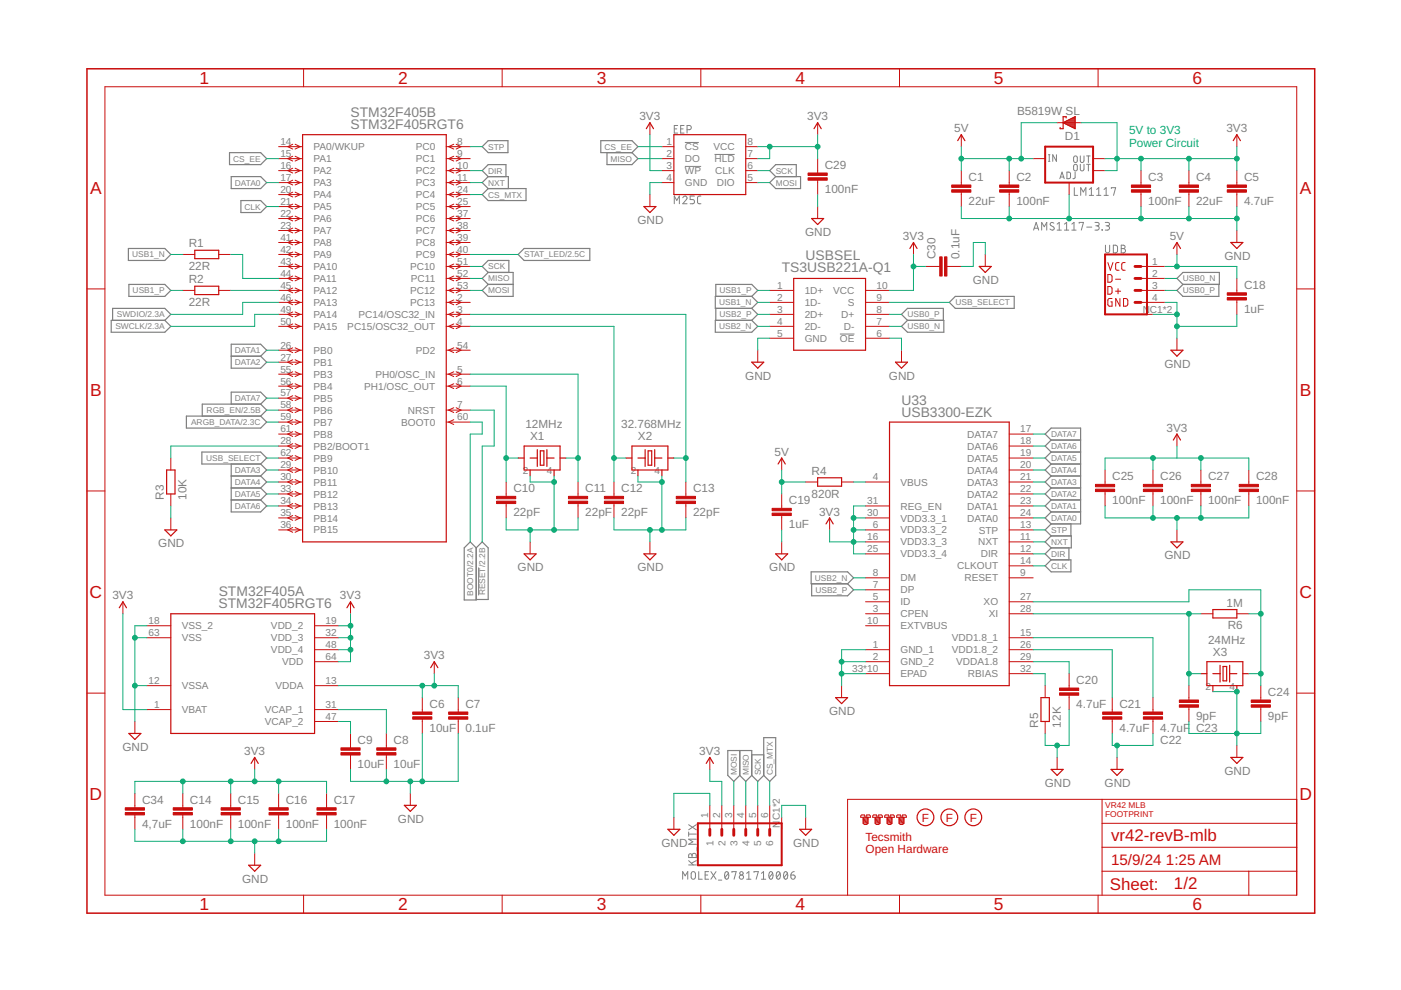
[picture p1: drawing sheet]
<svg xmlns="http://www.w3.org/2000/svg" width="297mm" height="210mm" viewBox="0 0 297 210" stroke-linecap="round" stroke-linejoin="round" font-family="sans-serif">
<g fill="none" stroke="#808080" stroke-width=".21">
<path d="M143 27.3h.5M143.7 26.6h-.7v1.6h.7M144.3 27.3h.5M145 26.6h-.7v1.6h.7M145.2 30.2h3M145.2 35.3h3.5M145.7 27.5h.4a.44 .44 0 0 0 .5-.4 .44 .44 0 0 0-.5-.5h-.4v1.6M151.5 32.7h4.3M222.3 34.2h.3M222.3 32.8h.3M222.5 32.8v1.4M224 32.8v1.4l-.8-1.4v1.4"/>
<path d="M224.7 37.9l.5-1.4 .4 1.4M224.8 37.5h.7M226.2 36.5h.5l.2 .2v1l-.2 .1-.5 .1zM227.8 34.9h.5l.1 1a.39 .39 0 0 1-.4 .3 .39 .39 0 0 1-.4-.3zM227.8 33.2h.5l.1 .9a.39 .39 0 0 1-.4 .4 .39 .39 0 0 1-.4-.4zM227.8 39.8v1.6h.7M227.9 36.5v1.2l-.4 .2M229 34.8v1.1a.39 .39 0 0 0 .4 .3 .39 .39 0 0 0 .4-.3v-1.1M229 33.1v1a.39 .39 0 0 0 .4 .4 .39 .39 0 0 0 .4-.4v-1M230.4 34.8h.7M230.4 33.1h.7M230.8 33.1v1.4"/>
<path d="M230.8 34.8v1.4M235.6 40v-.2h.9l-.4 1.6M143 43.2v-1.6l.5 .9 .5-.9v1.6M144.8 41.9a.45 .45 0 0 1 .6-.3 .45 .45 0 0 1 .1 .7l-.7 .9h.9M147.2 41.6h-.9v.7h.6a.45 .45 0 0 1 .3 .5 .45 .45 0 0 1-.3 .4h-.6M148.6 41.6h-.5l-.2 .3v1.1l.2 .2h.5M219.1 48.8l.6-1.6 .5 1.6M219.3 48.4h.8M220.9 48.8v-1.6l.5 .9 .5-.9v1.6M223.4 47.3l-.2-.1a.37 .37 0 0 0-.5 .1 .37 .37 0 0 0 .1 .5l.5 .3a.38 .38 0 0 1 .2 .5 .38 .38 0 0 1-.6 .2l-.3-.2M224.1 47.5l.5-.3v1.6M224.1 48.8h.9"/>
<path d="M225.7 48.8h.9M225.7 47.5l.4-.3v1.6M227.2 48.8h1M227.2 47.5l.5-.3v1.6M228.8 47.3v-.1h.9l-.4 1.6M229.1 41.4v-1.6l.6 .9 .5-.9v1.6M230.4 48.2h1.1M230.9 41.4h1M230.9 40.2l.5-.4v1.6M232.2 47.2h.5a.36 .36 0 0 1 .3 .3 .36 .36 0 0 1-.3 .4h-.4M232.5 41.4h.9M232.5 40.2l.5-.4v1.6"/>
<path d="M232.6 47.9a.46 .46 0 0 1 .4 .4 .46 .46 0 0 1-.4 .5h-.4M233.6 48.7l.1 .1zM234.1 41.4h.9M234.1 40.2l.4-.4v1.6M234.3 47.2h.6a.36 .36 0 0 1 .3 .3 .36 .36 0 0 1-.3 .4h-.4M234.4 52v1.2a.44 .44 0 0 0 .4 .4 .44 .44 0 0 0 .5-.4v-1.2M234.8 47.9a.46 .46 0 0 1 .4 .4 .46 .46 0 0 1-.4 .5h-.5M236.1 52h.6l.2 .3v1l-.2 .3h-.6zM237.7 52h.5a.36 .36 0 0 1 .3 .3 .36 .36 0 0 1-.3 .4 .46 .46 0 0 1 .4 .5 .46 .46 0 0 1-.4 .4h-.5zM237.7 52.7h.5M178.1 70.8h3.1M101.5 120.3v5.9"/>
<path d="M146 176.4v.9M146 176.8h1.6M146 174.9l1.6 1M147.6 177.9h-1.6l.9 .6-.9 .5h1.6M147.6 174.9l-1.6 1M147.8 179.7v.7M144.7 186.4v-1.6l.6 .9 .5-.9v1.6M146 183.4h1.6M146 182.5l1 .9M146.1 181.1l.4-.1 .2 .4a.44 .44 0 0 1 .5-.5 .44 .44 0 0 1 .4 .5v.4h-1.6zM146.7 184.9l.3-.1 .3 .1 .1 1.1a.46 .46 0 0 1-.4 .4 .46 .46 0 0 1-.5-.4zM146.7 181.4v.4"/>
<path d="M147.6 182.5l-1 .5M148.1 184.8v1.6h.8M149.5 185.5h.6M150.2 184.8h-.7v1.6h.7M150.7 184.8l1.1 1.6M151.8 184.8l-1.1 1.6M152.3 186.6h.7M153.8 184.9l.3-.1a.95 .95 0 0 1 0 1.6 1 1 0 0 1-.3-1.5zM154.4 185.2l-.7 .9M155.2 185v-.2h.9l-.5 1.6M158.3 186.4h.9M158.3 185.2l.5-.4v1.6"/>
<path d="M159.9 185v-.2h.9l-.5 1.6M161.4 186.4h.9M161.4 185.2l.5-.4v1.6M163.2 184.9l.2-.1a.95 .95 0 0 1 0 1.6 1 1 0 0 1-.2-1.5zM163.8 185.2l-.7 .9M164.8 184.9l.2-.1a.95 .95 0 0 1 0 1.6 1 1 0 0 1-.2-1.5zM165.4 185.2l-.7 .9M166.3 184.9l.3-.1a.95 .95 0 0 1 0 1.6 1 1 0 0 1-.3-1.5zM166.9 185.2l-.7 .9M167.7 185.5h.5a.45 .45 0 0 1 .4 .5 .45 .45 0 0 1-.5 .4 .45 .45 0 0 1-.4-.4zM168.4 184.8l-.4 .1-.3 .6"/>
<circle cx="157.2" cy="186" r=".45"/>
<circle cx="157.2" cy="185.2" r=".36"/>
</g>
<g fill="none" stroke="#808080" stroke-width=".25">
<path d="M48.7 32.4h6.6l1.2 1.2-1.2 1.3h-6.6zM49 37.4h6.3l1.2 1.3-1.2 1.3h-6.3zM102.2 31.1l1.3-1.3h4.2v2.6h-4.2zM103.5 37.4l-1.3 1.3 1.3 1.3M103.5 40h8v2.5h-8l-1.3-1.2zM103.5 37.4h4.3v2.6M103.5 37.4l-1.3-1.2 1.3-1.3h3.8v2.5M127.4 29.8h6.6l1.3 1.3-1.3 1.3h-6.6zM128.7 32.4v2.5h5.3l1.3-1.3-1.3-1.2M163.2 38.7l1.3-1.3h5.2v2.6h-5.2zM164.5 37.4l-1.3-1.2 1.3-1.3h4.3v2.5M27.2 52.7h7.7l1.3 1.3-1.3 1.2h-7.7z"/>
<path d="M51.1 42.5h4.2l1.2 1.3-1.2 1.3h-4.2zM103.5 57.8h5.3v5h-5.3l-1.3-1.2 1.3-1.3M103.5 57.8l-1.3-1.3 1.3-1.3h4.4v2.6M103.5 57.8l-1.3 1.2 1.3 1.3M109.9 54l1.2-1.3h14v2.5h-14zM249.5 59l1.3-1.2h7.7v2.5h-7.7zM23.6 67.9h11.3l1.3 1.3-1.3 1.2h-11.3zM23.9 67.9v-2.5h11l1.3 1.3-1.3 1.2M27.3 60.3h7.6l1.3 1.3-1.3 1.2h-7.6zM49 73h6.3l1.2 1.3-1.2 1.2 1.2 1.3-1.2 1.3h-6.3zM49 75.5h6.3M103.5 60.3h5.3"/>
<path d="M151.7 67.9h7.7l1.3 1.3-1.3 1.2h-7.7zM151.8 62.8v-2.5h7.6l1.3 1.3-1.3 1.2M151.8 65.4v2.5M159.4 62.8h-7.7v2.6h7.7M159.4 62.8l1.3 1.3-1.3 1.3M159.4 65.4l1.3 1.3-1.3 1.2M192.4 67.9l-1.3-1.2 1.3-1.3h7.6v2.5M192.4 67.9h7.7v2.5h-7.7l-1.3-1.2zM201.3 64.1l1.2-1.3h12.5v2.6h-12.5zM250.8 60.3l-1.3 1.3 1.3 1.2h7.6v-2.5M39.5 88.2h15.8l1.2 1.3-1.2 1.3h-15.8zM42.8 95.8h12.5l1.2 1.3-1.2 1.3h-12.5z"/>
<path d="M49 85.7v-2.6h6.3l1.2 1.3-1.2 1.3M49 98.4v10.1h6.3l1.2-1.2-1.2-1.3M55.3 85.7h-12.4v2.5M55.3 98.4l1.2 1.3-1.2 1.2M55.3 85.7l1.2 1.3-1.2 1.2M222.9 93.3l-1.3-1.3 1.3-1.2h6.2v20.3h-6.2M222.9 93.3h6.2M222.9 93.3l-1.3 1.3 1.3 1.2M222.9 95.8h6.2M222.9 95.8l-1.3 1.3 1.3 1.3M222.9 98.4h6.2M222.9 98.4l-1.3 1.3 1.3 1.2"/>
<path d="M49 106h6.3M49 103.5h6.3M49 100.9h6.3M55.3 103.5l1.2 1.2-1.2 1.3M55.3 100.9l1.2 1.3-1.2 1.3M98.4 116.2l1.3-1.3 1.3 1.3v11h-2.6zM101 116.2l1.2-1.3 1.3 1.3v10.9h-2.5M222.9 108.5h6.2M222.9 106h6.2M222.9 103.5h6.2M222.9 100.9h6.2M222.9 100.9l-1.3 1.3 1.3 1.3"/>
<path d="M222.9 103.5l-1.3 1.2 1.3 1.3M222.9 106l-1.3 1.3 1.3 1.2M222.9 108.5l-1.3 1.3 1.3 1.3M222.9 111.1l-1.3 1.3 1.3 1.2M222.9 113.6h4.2v2.6h-4.2M222.9 118.7h4.2v2.5h-4.2l-1.3-1.2zM222.9 113.6l-1.3 1.3 1.3 1.3M222.9 116.2l-1.3 1.2 1.3 1.3M226.6 116.2v2.5M227.1 111.1v2.5M172 121.2h7.7l1.3 1.3-1.3 1.3h-7.7zM172.1 123.8v2.5h7.6l1.3-1.2-1.3-1.3"/>
<path d="M156.8 159.1v5.3M161.9 156.4h2.6v8l-1.3 1.3-1.3-1.3zM156.8 164.4l-1.2 1.3-1.3-1.3v-5.3h5.1v5.3M156.8 164.4l1.3 1.3 1.3-1.3M159.4 164.4l1.3 1.3 1.2-1.3M159.4 160h2.5"/>
</g>
<g fill="none" stroke="#c90d0c" stroke-width=".21">
<path d="M22.2 18.4h252.7v171.4h-252.7zM64.4 14.6v3.8M106.5 14.6v3.8M148.6 14.6v3.8M190.7 14.6v3.8M232.8 14.6v3.8M59.1 31.1h5.1M59.1 33.6h5.1M59.1 36.2h5.1M59.1 38.7h5.1M62.1 30.6l-1.1 .5 1.1 .5M62.1 33.1l-1.1 .5 1.1 .5"/>
<path d="M62.1 35.7l-1.1 .5 1.1 .5M62.1 38.2l-1.1 .5 1.1 .5M62.6 30.6l1 .5-1 .5M62.6 33.1l1 .5-1 .5M62.6 35.7l1 .5-1 .5M62.6 38.2l1 .5-1 .5M94.6 31.1h5.1M94.6 33.6h5.1M94.6 36.2h5.1M94.6 38.7h5.1M96.2 30.6l-1.1 .5 1.1 .5M96.2 33.1l-1.1 .5 1.1 .5"/>
<path d="M96.2 35.7l-1.1 .5 1.1 .5M96.2 38.2l-1.1 .5 1.1 .5M96.7 30.6l1 .5-1 .5M96.7 33.1l1 .5-1 .5M96.7 35.7l1 .5-1 .5M96.7 38.2l1 .5-1 .5M137.8 26v2.6M140.3 31.1h2.6M140.3 33.6h2.6M140.3 36.2h2.6M140.3 38.7h2.6M158.1 31.1h2.6"/>
<path d="M158.1 33.6h2.6M158.1 36.2h2.6M158.1 38.7h2.6M173.4 26v2.6M173.4 33.6v3.1M173.4 38.2v3.1M203.8 28.6v2.5M203.8 36.2v3M214 36.2v3M219.1 33.6h2.5M224.1 26h5.1M226.7 38.7v2.6"/>
<path d="M231.8 33.6h2.5M231.8 36.2h2.5M241.9 36.2v3M252.1 36.2v3M262.2 28.6v2.5M262.2 36.2v3M38.8 54h2.5M46.4 54h2.5M59.1 41.3h5.1M59.1 43.8h5.1M59.1 46.3h5.1M59.1 48.9h5.1"/>
<path d="M59.1 51.4h5.1M59.1 54h5.1M59.1 56.5h5.1M59.1 59h5.1M62.1 40.7l-1.1 .6 1.1 .5M62.1 43.3l-1.1 .5 1.1 .5M62.1 45.8l-1.1 .5 1.1 .5M62.1 48.4l-1.1 .5 1.1 .5M62.1 50.9l-1.1 .5 1.1 .5M62.1 53.4l-1.1 .6 1.1 .5M62.1 56l-1.1 .5 1.1 .5M62.1 58.5l-1.1 .5 1.1 .5"/>
<path d="M62.6 40.7l1 .6-1 .5M62.6 43.3l1 .5-1 .5M62.6 45.8l1 .5-1 .5M62.6 48.4l1 .5-1 .5M62.6 50.9l1 .5-1 .5M62.6 53.4l1 .6-1 .5M62.6 56l1 .5-1 .5M62.6 58.5l1 .5-1 .5M94.6 41.3h5.1M94.6 43.8h5.1M94.6 46.3h5.1M94.6 48.9h5.1"/>
<path d="M94.6 51.4h5.1M94.6 54h5.1M94.6 56.5h5.1M94.6 59h5.1M96.2 40.7l-1.1 .6 1.1 .5M96.2 43.3l-1.1 .5 1.1 .5M96.2 45.8l-1.1 .5 1.1 .5M96.2 48.4l-1.1 .5 1.1 .5M96.2 50.9l-1.1 .5 1.1 .5M96.2 53.4l-1.1 .6 1.1 .5M96.2 56l-1.1 .5 1.1 .5M96.2 58.5l-1.1 .5 1.1 .5"/>
<path d="M96.7 40.7l1 .6-1 .5M96.7 43.3l1 .5-1 .5M96.7 45.8l1 .5-1 .5M96.7 48.4l1 .5-1 .5M96.7 50.9l1 .5-1 .5M96.7 53.4l1 .6-1 .5M96.7 56l1 .5-1 .5M96.7 58.5l1 .5-1 .5M137.8 41.3v2.5M173.4 43.8v2.5M193.7 51.4v2.6M196.2 56.5h3"/>
<path d="M200.8 56.5h3M203.8 40.7v3.1M208.9 54v2.5M214 40.7v3.1M234.9 58.2l.6 .1 .3 .2v1.1l-.3 .2h-.6zM234.9 55.7l.5 1.6 .6-1.6M236.5 59.2h1.1M237.3 55.7h-.6l-.2 .3 .1 1.1 .1 .2h.6M238.5 55.7l-.6 .1-.1 .2 .1 1.1 .2 .2h.4M241.9 56.5h5.1M241.9 59h5.1M241.9 40.7v3.1"/>
<path d="M249.5 51.4v2.6M252.1 40.7v3.1M262.2 40.7v3.1M262.2 48.9v2.5M262.2 59v3.1M18.4 61.3h3.8M38.8 61.6h2.5M46.4 61.6h2.5M59.1 61.6h5.1M59.1 64.1h5.1M59.1 66.7h5.1M59.1 69.2h5.1"/>
<path d="M59.1 74.3h5.1M59.1 76.8h5.1M59.1 79.3h5.1M62.1 61.1l-1.1 .5 1.1 .5M62.1 63.6l-1.1 .5 1.1 .5M62.1 66.1l-1.1 .6 1.1 .5M62.1 68.7l-1.1 .5 1.1 .5M62.1 73.7l-1.1 .6 1.1 .5M62.1 76.3l-1.1 .5 1.1 .5M62.1 78.8l-1.1 .5 1.1 .5M62.6 61.1l1 .5-1 .5M62.6 63.6l1 .5-1 .5"/>
<path d="M62.6 66.1l1 .6-1 .5M62.6 68.7l1 .5-1 .5M62.6 73.7l1 .6-1 .5M62.6 76.3l1 .5-1 .5M62.6 78.8l1 .5-1 .5M94.6 61.6h5.1M94.6 64.1h5.1M94.6 66.7h5.1M94.6 69.2h5.1M94.6 74.3h5.1M94.6 79.3h5.1M96.2 61.1l-1.1 .5 1.1 .5"/>
<path d="M96.2 63.6l-1.1 .5 1.1 .5M96.2 66.1l-1.1 .6 1.1 .5M96.2 68.7l-1.1 .5 1.1 .5M96.2 73.7l-1.1 .6 1.1 .5M96.2 78.8l-1.1 .5 1.1 .5M96.7 61.1l1 .5-1 .5M96.7 63.6l1 .5-1 .5M96.7 66.1l1 .6-1 .5M96.7 68.7l1 .5-1 .5M96.7 73.7l1 .6-1 .5M96.7 78.8l1 .5-1 .5M160.7 74.3v2.5"/>
<path d="M163.2 61.6h5.1M163.2 64.1h5.1M163.2 66.7h5.1M163.2 69.2h5.1M163.2 71.7h5.1M183.5 61.6h5.1M183.5 64.1h5.1M183.5 66.7h5.1M183.5 69.2h5.1M183.5 71.7h5.1M191.1 74.3v2.5M234.9 60.7l.6 .1 .3 .2v1.1l-.3 .2-.6 .1z"/>
<path d="M235.8 63.3h-.7l-.2 .2v1.1l.2 .3h.7v-.9h-.3M236.5 61.7h1.1M237 61.2v1.1M237.4 63.3v1.6l-.8-1.6v1.6M238.2 63.3h.6l.3 .3v.9l-.3 .4h-.6zM241.9 61.6h5.1M241.9 64.1h5.1M241.9 66.7h2.6M249.5 71.7v2.6M262.2 63.6v3.1M274.9 61.3h3.8M36.2 97.1v2.6"/>
<path d="M59.1 81.9h5.1M59.1 84.4h5.1M59.1 87h5.1M59.1 89.5h5.1M59.1 92h5.1M59.1 94.6h5.1M59.1 97.1h5.1M59.1 99.7h5.1M62.1 81.4l-1.1 .5 1.1 .5M62.1 83.9l-1.1 .5 1.1 .5M62.1 86.4l-1.1 .6 1.1 .5M62.1 89l-1.1 .5 1.1 .5"/>
<path d="M62.1 91.5l-1.1 .5 1.1 .5M62.1 94.1l-1.1 .5 1.1 .5M62.1 96.6l-1.1 .5 1.1 .5M62.1 99.1l-1.1 .6 1.1 .5M62.6 81.4l1 .5-1 .5M62.6 83.9l1 .5-1 .5M62.6 86.4l1 .6-1 .5M62.6 89l1 .5-1 .5M62.6 91.5l1 .5-1 .5M62.6 94.1l1 .5-1 .5M62.6 96.6l1 .5-1 .5M62.6 99.1l1 .6-1 .5"/>
<path d="M94.6 81.9h5.1M94.6 87h5.1M94.6 89.5h5.1M96.2 81.4l-1.1 .5 1.1 .5M96.2 86.4l-1.1 .6 1.1 .5M96.2 89l-1.1 .5 1.1 .5M96.7 81.4l1 .5-1 .5M96.7 86.4l1 .6-1 .5M165.7 97.1v2.6M214 92h5.1M214 94.6h5.1M214 97.1h5.1"/>
<path d="M214 99.7h5.1M234.3 99.7v3M244.5 99.7v3M249.5 92v2.6M254.6 99.7v3M264.8 99.7v3M18.4 104.1h3.8M36.2 104.7v2.6M36.2 109.8v2.6M59.1 102.2h5.1M59.1 104.7h5.1M59.1 107.3h5.1"/>
<path d="M59.1 109.8h5.1M59.1 112.4h5.1M62.1 101.7l-1.1 .5 1.1 .5M62.1 104.2l-1.1 .5 1.1 .5M62.1 106.8l-1.1 .5 1.1 .5M62.1 109.3l-1.1 .5 1.1 .5M62.1 111.8l-1.1 .6 1.1 .5M62.6 101.7l1 .5-1 .5M62.6 104.2l1 .5-1 .5M62.6 106.8l1 .5-1 .5M62.6 109.3l1 .5-1 .5M62.6 111.8l1 .6-1 .5"/>
<path d="M107.3 102.2v3M107.3 106.8v3M112.4 114.9v2.5M122.6 102.2v3M122.6 106.8v3M130.2 102.2v3M130.2 106.8v3M137.8 114.9v2.5M145.4 102.2v3M145.4 106.8v3M165.7 104.7v3.1M165.7 109.3v3.1"/>
<path d="M165.7 114.9v2.5M170.8 102.2h2.6M175.9 109.8v2.6M178.4 102.2h2.6M183.5 102.2h5.1M183.5 107.3h5.1M183.5 109.8h5.1M183.5 112.4h5.1M183.5 114.9h5.1M183.5 117.4h5.1M214 102.2h5.1M214 104.7h5.1"/>
<path d="M214 107.3h5.1M214 109.8h5.1M214 112.4h5.1M214 114.9h5.1M214 117.4h5.1M214 120h5.1M234.3 104.2v3.1M244.5 104.2v3.1M249.5 112.4v2.5M254.6 104.2v3.1M264.8 104.2v3.1M274.9 104.1h3.8"/>
<path d="M26.1 127.6v2.5M31.1 132.7h5.1M31.1 135.2h5.1M66.7 132.7h5.1M66.7 135.2h5.1M66.7 137.8h5.1M74.3 127.6v2.5M183.5 132.7h5.1M183.5 137.8h5.1M183.5 130.1h5.1M183.5 127.6h5.1M183.5 125.1h5.1"/>
<path d="M183.5 122.5h5.1M214 135.2h5.1M214 137.8h5.1M214 130.1h5.1M214 127.6h5.1M214 122.5h5.1M254.6 130.1h2.6M262.2 130.1h2.6M18.4 147h3.8M28.6 153v2.5M31.1 145.4h5.1M31.1 150.5h5.1"/>
<path d="M66.7 145.4h5.1M66.7 150.5h5.1M66.7 140.3h5.1M66.7 153h5.1M74.3 155.5v3.1M81.9 155.5v3.1M89.5 147.9v3.1M89.5 152.5v3M92.1 140.3v2.5M97.2 147.9v3.1M97.2 152.5v3M178.4 145.4v2.5"/>
<path d="M183.5 140.3h5.1M183.5 142.8h5.1M214 140.3h5.1M214 142.8h5.1M221.6 145.4v2.5M221.6 153v2.5M226.7 142.8v3.1M226.7 147.4v3.1M235.8 147.9v3.1M235.8 152.5v3M244.5 147.9v3.1M244.5 152.5v3"/>
<path d="M252.1 145.4v3M252.1 149.9v3.1M262.2 158.1v2.5M267.3 145.4v3M267.3 149.9v3.1M274.9 147h3.8M28.6 168.2v3.1M28.6 172.8v3M38.8 168.2v3.1M38.8 172.8v3M48.9 168.2v3.1M48.9 172.8v3"/>
<path d="M54 160.6v2.5M59.1 168.2v3.1M59.1 172.8v3M69.2 168.2v3.1M69.2 172.8v3M74.3 160.1v3M81.9 160.1v3M87 168.2v2.6M142.9 173.3v2.5M150.5 160.6v2.5M150.5 170.8v5M153 170.8v5"/>
<path d="M155.6 170.8v5M158.1 170.8v5M160.7 170.8v5M163.2 170.8v5M165.7 173.3v2.5M170.8 173.3v2.5M182.6 172.9l.7-.1v.2h.5v-.2h.5l.2 .2v.3h-2zM183 173.3v1.3M183 174.6l.3 .2M183 173.5l1-.2v1.3M184 174.6l-.2 .2h-.5M184 173.5l-1 .3"/>
<path d="M184 173.8l-1 .3M184 174.1l-1 .2M184 174.3l-1 .3M184 174.6l-.7 .2M185.1 172.9l.7-.1v.2h.5v-.2h.5l.2 .2 .1 .3h-2.1zM185.5 173.3v1.3M185.5 174.6l.3 .2M185.5 173.5l1.1-.2v1.3M186.6 174.6l-.3 .2h-.5M186.6 173.5l-1.1 .3M186.6 173.8l-1.1 .3M186.6 174.1l-1.1 .2"/>
<path d="M186.6 174.3l-1.1 .3M186.6 174.6l-.8 .2M187.6 172.9l.7-.1v.2h.5v-.2h.6l.2 .2v.3h-2zM188.1 173.3v1.3M188.1 174.6l.2 .2M188.1 173.5l1-.2v1.3M189.1 174.6l-.3 .2h-.5M189.1 173.5l-1 .3M189.1 173.8l-1 .3M189.1 174.1l-1 .2M189.1 174.3l-1 .3M189.1 174.6l-.8 .2"/>
<path d="M190.2 172.9l.7-.1v.2h.5v-.2h.5l.2 .2 .1 .3h-2.1zM190.6 173.3v1.3M190.6 174.6l.3 .2M190.6 173.5l1-.2v1.3M191.6 174.6l-.2 .2h-.5M191.6 173.5l-1 .3M191.6 173.8l-1 .3M191.6 174.1l-1 .2M191.6 174.3l-1 .3M191.6 174.6l-.7 .2M224.1 160.6v2.5M233.7 169.5v20.3"/>
<path d="M233.7 179.6h41.2M233.7 174.6h41.2M236.8 160.6v2.5M274.9 169.5h-95.2v20.3M54 180.9v2.6M64.4 189.8v3.8M106.5 189.8v3.8M148.6 189.8v3.8M190.7 189.8v3.8M232.8 189.8v3.8M233.7 184.7h41.2M264.8 184.7v5.1"/>
</g>
<path d="M18.4 14.6h260.3v179h-260.3z" fill="none" stroke="#c90d0c" stroke-width=".32"/>
<g fill="none" stroke="#c90d0c" stroke-width=".25">
<path d="M64.2 28.6h30.4v86.3h-30.4zM137 27.3l.8-1.3 .8 1.3M142.9 28.6h15.2v12.7h-15.2zM172.6 27.3l.8-1.3 .7 1.3M203.1 29.8l.7-1.2 .8 1.2M225.4 26l2.5-1.3v2.6zM225.6 26.1h2.3M225.7 25.9h2.2M226 26.3h1.9M226 25v-.3h-.6v2.6h-.6v-.3M226.2 25.6h1.7M226.4 26.5h1.5"/>
<path d="M226.6 25.4h1.3M226.9 26.8h1M227.1 25.2h.8M227.3 27h.6M227.5 25h.4M227.8 27.2h.1M227.9 24.7l.1 .1M261.5 29.8l.7-1.2 .8 1.2M41.3 53.1h5.1v1.7h-5.1zM136.5 43.8h2.6l-1.3 1.3zM168.3 59h15.2v15.3h-15.2zM172.1 46.3h2.5l-1.2 1.3z"/>
<path d="M192.9 52.7l.8-1.3 .7 1.3M207.6 56.5h2.6l-1.3 1.3zM248.8 52.7l.7-1.3 .8 1.3M261 51.4h2.5l-1.3 1.3zM41.3 60.7h5.1v1.8h-5.1zM159.4 76.8h2.5l-1.2 1.3zM189.9 76.8h2.5l-1.3 1.3zM248.3 74.3h2.5l-1.3 1.2zM35.3 99.7h1.8v5h-1.8zM109.9 97.1h1.2M111.1 94.6h7.6v5.1h-7.6zM112.4 97.1h1.5"/>
<path d="M112.4 99.7v1.2M113.9 95.3v3.6M114.6 95.6h.7v3h-.7zM116 97.1h1.5M116 95.3v3.6M117.5 99.7v1.2M118.7 97.1h1.3M132.7 97.1h1.3M134 94.6h7.6v5.1h-7.6zM135.3 97.1h1.5M135.3 99.7v1.2M136.8 95.3v3.6"/>
<path d="M137.4 95.6h.8v3h-.8zM138.8 95.3v3.6M138.8 97.1h1.5M140.3 99.7v1.2M141.6 97.1h1.3M165 98.4l.7-1.3 .8 1.3M188.6 89.5h25.4v55.9h-25.4zM248.8 93.3l.7-1.3 .8 1.3M34.9 112.4h2.6l-1.3 1.2zM111.1 117.4h2.6l-1.3 1.3zM136.5 117.4h2.6l-1.3 1.3zM164.5 117.4h2.5l-1.3 1.3z"/>
<path d="M173.4 101.3h5v1.8h-5zM175.1 111.1l.8-1.3 .8 1.3M248.3 114.9h2.5l-1.3 1.3zM25.3 128.9l.8-1.3 .7 1.3M36.2 130.1h30.5v25.4h-30.5zM73.6 128.9l.7-1.3 .8 1.3M257.2 129.2h5v1.8h-5zM27.3 155.5h2.6l-1.3 1.3zM91.3 141.6l.8-1.3 .7 1.3M177.2 147.9h2.5l-1.3 1.3zM220.7 147.9h1.8v5.1h-1.8zM254.6 142.8h1.3"/>
<path d="M255.9 140.3h7.6v5.1h-7.6zM257.2 145.4v1.2M257.2 142.8h1.5M258.7 141.1v3.5M259.3 141.3h.8v3.1h-.8zM260.7 141.1v3.5M260.7 142.8h1.5M262.2 145.4v1.2M263.5 142.8h1.3M53.2 161.9l.8-1.3 .8 1.3M85.7 170.8h2.6l-1.3 1.2zM141.6 175.8h2.5l-1.2 1.3z"/>
<path d="M149.7 161.9l.8-1.3 .8 1.3M169.5 175.8h2.6l-1.3 1.3zM222.9 163.1h2.5l-1.3 1.3zM235.6 163.1h2.5l-1.3 1.3zM261 160.6h2.5l-1.3 1.3zM52.7 183.5h2.6l-1.3 1.2z"/>
<circle cx="196.2" cy="173.3" r="1.78"/>
<circle cx="201.3" cy="173.3" r="1.78"/>
<circle cx="206.4" cy="173.3" r="1.78"/>
</g>
<path d="M221.6 31.1h10.2v7.6h-10.2zM234.3 54h8.9v12.7h-8.9zM148 174.6h17.7v8.9h-17.7z" fill="none" stroke="#c90d0c" stroke-width=".42"/>
<g fill="#c90d0c" stroke="#c90d0c" stroke-width=".21">
<path d="M87.5 152h4.1v.5h-4.1z"/>
<path d="M87.5 151h4.1v.5h-4.1z"/>
<path d="M95.1 152h4.1v.5h-4.1z"/>
<path d="M95.1 151h4.1v.5h-4.1z"/>
<path d="M201.8 40.2h4v.5h-4z"/>
<path d="M201.8 39.2h4v.5h-4z"/>
<path d="M211.9 40.2h4.1v.5h-4.1z"/>
<path d="M211.9 39.2h4.1v.5h-4.1z"/>
<path d="M239.9 40.2h4v.5h-4z"/>
<path d="M239.9 39.2h4v.5h-4z"/>
<path d="M250 40.2h4.1v.5h-4.1z"/>
<path d="M250 39.2h4.1v.5h-4.1z"/>
<path d="M260.2 40.2h4.1v.5h-4.1z"/>
<path d="M260.2 39.2h4.1v.5h-4.1z"/>
<path d="M72.3 159.6h4v.5h-4z"/>
<path d="M72.3 158.6h4v.5h-4z"/>
<path d="M79.9 159.6h4v.5h-4z"/>
<path d="M79.9 158.6h4v.5h-4z"/>
<path d="M105.3 106.3h4v.5h-4z"/>
<path d="M105.3 105.2h4v.5h-4z"/>
<path d="M120.5 106.3h4.1v.5h-4.1z"/>
<path d="M120.5 105.2h4.1v.5h-4.1z"/>
<path d="M128.1 106.3h4.1v.5h-4.1z"/>
<path d="M128.1 105.2h4.1v.5h-4.1z"/>
<path d="M143.4 106.3h4v.5h-4z"/>
<path d="M143.4 105.2h4v.5h-4z"/>
<path d="M36.7 172.3h4.1v.5h-4.1z"/>
<path d="M36.7 171.3h4.1v.5h-4.1z"/>
<path d="M46.9 172.3h4v.5h-4z"/>
<path d="M46.9 171.3h4v.5h-4z"/>
<path d="M57 172.3h4.1v.5h-4.1z"/>
<path d="M57 171.3h4.1v.5h-4.1z"/>
<path d="M67.2 172.3h4.1v.5h-4.1z"/>
<path d="M67.2 171.3h4.1v.5h-4.1z"/>
<path d="M260.2 63.1h4.1v.5h-4.1z"/>
<path d="M260.2 62.1h4.1v.5h-4.1z"/>
<path d="M224.6 146.9h4.1v.5h-4.1z"/>
<path d="M224.6 145.9h4.1v.5h-4.1z"/>
<path d="M163.7 108.8h4.1v.5h-4.1z"/>
<path d="M163.7 107.8h4.1v.5h-4.1z"/>
<path d="M250 149.4h4.1v.5h-4.1z"/>
<path d="M250 148.4h4.1v.5h-4.1z"/>
<path d="M265.3 149.4h4v.5h-4z"/>
<path d="M265.3 148.4h4v.5h-4z"/>
<path d="M233.8 152h4v.5h-4z"/>
<path d="M233.8 151h4v.5h-4z"/>
<path d="M242.4 152h4.1v.5h-4.1z"/>
<path d="M242.4 151h4.1v.5h-4.1z"/>
<path d="M232.3 103.7h4v.5h-4z"/>
<path d="M232.3 102.7h4v.5h-4z"/>
<path d="M242.4 103.7h4.1v.5h-4.1z"/>
<path d="M242.4 102.7h4.1v.5h-4.1z"/>
<path d="M252.6 103.7h4v.5h-4z"/>
<path d="M252.6 102.7h4v.5h-4z"/>
<path d="M262.7 103.7h4.1v.5h-4.1z"/>
<path d="M262.7 102.7h4.1v.5h-4.1z"/>
<path d="M171.3 37.7h4.1v.5h-4.1z"/>
<path d="M171.3 36.7h4.1v.5h-4.1z"/>
<path d="M200.3 54.5h.5v4h-.5z"/>
<path d="M199.2 54.5h.5v4h-.5z"/>
<path d="M26.6 172.3h4v.5h-4z"/>
<path d="M26.6 171.3h4v.5h-4z"/>
</g>
<path d="M240.6 59h1.3M240.6 56.5h1.3M240.6 61.6h1.3M240.6 64.1h1.3M150.5 175.8v1.3M153 175.8v1.3M155.6 175.8v1.3M158.1 175.8v1.3M160.7 175.8v1.3M163.2 175.8v1.3" fill="none" stroke="#c90d0c" stroke-width=".61"/>
<g fill="none" stroke="#0dab76" stroke-width=".21">
<path d="M56.5 38.7h2.6M56.5 33.6h2.6M99.7 38.7h2.5M99.7 36.2h2.5M99.7 31.1h2.5M135.3 33.6h5M135.3 31.1h5M137.8 28.6v7.6h2.5M140.3 38.7h-2.5v2.6M160.7 38.7h2.5M160.7 36.2h2.5M160.7 31.1h12.7"/>
<path d="M163.2 31.1v2.5h-2.5M173.4 28.6v5M203.8 31.1v5.1M203.8 33.6h15.3M214 33.6v2.6M224.1 26h-7.6v7.6M229.2 26h7.6v10.2h-2.5M234.3 33.6h27.9M241.9 33.6v2.6M252.1 33.6v2.6M262.2 31.1v5.1M36.2 54h2.6"/>
<path d="M48.9 54h2.6v5h7.6M56.5 43.8h2.6M99.7 56.5h2.5M99.7 59h2.5M99.7 54h10.2M99.7 41.3h2.5M173.4 41.3v2.5M193.7 56.5h2.5M193.7 54v7.6h-5.1M203.8 43.8v2.5h58.4M208.9 54v-2.6h-2.5v5.1h-2.6M214 43.8v2.5"/>
<path d="M226.7 41.3v5M241.9 43.8v2.5M247 56.5h15.2v2.5M247 59h2.5M249.5 54v2.5M252.1 43.8v2.5M262.2 43.8v5.1M36.2 61.6h2.6M48.9 61.6h10.2M56.5 76.8h2.6M56.5 74.3h2.6M59.1 66.7h-5.1v2.5h-17.8"/>
<path d="M59.1 64.1h-7.6v2.6h-15.3M99.7 69.2h30.5v33M99.7 66.7h45.7v35.5M99.7 79.3h22.9v22.9M99.7 61.6h2.5M160.7 64.1h2.5M160.7 66.7h2.5M160.7 69.2h2.5M160.7 61.6h2.5M163.2 71.7h-2.5v2.6M188.6 64.1h12.7M188.6 66.7h2.5"/>
<path d="M188.6 69.2h2.5M188.6 71.7h2.5v2.6M244.5 66.7h5M247 64.1h2.5v7.6M247 61.6h2.5M262.2 66.7v2.5h-12.7M56.5 97.1h2.6M56.5 84.4h2.6M56.5 99.7h2.6M56.5 87h2.6M56.5 89.5h2.6M59.1 94.6h-22.9v2.5"/>
<path d="M99.7 81.9h7.6v20.3M99.7 89.5h2.5v2.5h-2.5v22.9M99.7 87h5.1v7.6h-2.6v20.3M107.3 97.1h2.6M120 97.1h2.6M130.2 97.1h2.5M142.9 97.1h2.5M165.7 99.7v5M219.1 97.1h2.5M219.1 92h2.5M219.1 94.6h2.5M219.1 99.7h2.5"/>
<path d="M234.3 99.7v-2.6h30.5v2.6M244.5 97.1v2.6M249.5 94.6v2.5M254.6 97.1v2.6M36.2 107.3v2.5M56.5 102.2h2.6M56.5 107.3h2.6M56.5 104.7h2.6M107.3 109.8v2.6h15.3v-2.6M112.4 100.9v1.3h5.1M112.4 112.4v2.5M117.5 100.9v11.5"/>
<path d="M130.2 109.8v2.6h15.2v-2.6M135.3 100.9v1.3h5M137.8 112.4v2.5M140.3 100.9v11.5M165.7 102.2h5.1M165.7 112.4v2.5M175.9 112.4v2.5h7.6M181 112.4h2.5M181 102.2h2.5M181 109.8h2.5M183.5 107.3h-2.5v10.1h2.5M219.1 112.4h2.5"/>
<path d="M219.1 102.2h2.5M219.1 109.8h2.5M219.1 114.9h2.5M219.1 107.3h2.5M219.1 117.4h2.5M219.1 104.7h2.5M219.1 120h2.5M234.3 107.3v2.5h30.5v-2.5M244.5 107.3v2.5M249.5 109.8v2.6M254.6 107.3v2.5M26.1 130.1v20.4h5"/>
<path d="M28.6 135.2h2.5M31.1 132.7h-2.5v20.3M71.8 132.7h2.5M71.8 135.2h2.5M71.8 137.8h2.5M74.3 130.1v10.2h-2.5M181 125.1h2.5M181 122.5h2.5M183.5 137.8h-5.1v7.6M219.1 135.2h25.4v12.7M219.1 127.6h33v-2.5h15.2v20.3M219.1 137.8h16.7v10.1"/>
<path d="M219.1 130.1h35.5M252.1 130.1v15.3M264.8 130.1h2.5M28.6 145.4h2.5M71.8 145.4h25.4v2.5M71.8 150.5h10.1v5M71.8 153h2.5v2.5M89.5 145.4v2.5M89.5 155.5v10.2M92.1 142.8v2.6M97.2 155.5v10.2h-22.9v-2.6M178.4 140.3h5.1"/>
<path d="M178.4 142.8h5.1M219.1 142.8h2.5v2.6M219.1 140.3h7.6v2.5M224.1 158.1v2.5M226.7 150.5v7.6h-5.1v-2.6M235.8 155.5v2.6h8.7v-2.6M236.8 158.1v2.5M252.1 153v2.5h15.2v-2.5M252.1 142.8h2.5M257.2 146.6h5v11.5M264.8 142.8h2.5M28.6 168.2v-2.5h40.6v2.5"/>
<path d="M28.6 175.8v2.6h40.6v-2.6M38.8 165.7v2.5M38.8 175.8v2.6M48.9 165.7v2.5M48.9 175.8v2.6M54 163.1v2.6M54 178.4v2.5M59.1 165.7v2.5M59.1 175.8v2.6M81.9 163.1v2.6M87 165.7v2.5M150.5 163.1v2.6h2.5v5.1"/>
<path d="M150.5 170.8v-2.6h-7.6v5.1M155.6 165.7v5.1M158.1 165.7v5.1M160.7 165.7v5.1M163.2 165.7v5.1M165.7 173.3v-2.5h5.1v2.5"/>
</g>
<g fill="#0dab76" stroke="#0dab76" stroke-width=".21">
<circle cx="28.6" cy="135.2" r=".51"/>
<circle cx="28.6" cy="145.4" r=".51"/>
<circle cx="89.5" cy="165.7" r=".51"/>
<circle cx="81.9" cy="165.7" r=".51"/>
<circle cx="87" cy="165.7" r=".51"/>
<circle cx="137.8" cy="112.4" r=".51"/>
<circle cx="140.3" cy="112.4" r=".51"/>
<circle cx="140.3" cy="102.2" r=".51"/>
<circle cx="112.4" cy="112.4" r=".51"/>
<circle cx="117.5" cy="112.4" r=".51"/>
<circle cx="117.5" cy="102.2" r=".51"/>
<circle cx="54" cy="178.4" r=".51"/>
<circle cx="59.1" cy="178.4" r=".51"/>
<circle cx="48.9" cy="178.4" r=".51"/>
<circle cx="38.8" cy="178.4" r=".51"/>
<circle cx="224.1" cy="158.1" r=".51"/>
<circle cx="262.2" cy="155.5" r=".51"/>
<circle cx="262.2" cy="146.6" r=".51"/>
<circle cx="178.4" cy="140.3" r=".51"/>
<circle cx="178.4" cy="142.8" r=".51"/>
<circle cx="236.8" cy="158.1" r=".51"/>
<circle cx="249.5" cy="109.8" r=".51"/>
<circle cx="244.5" cy="109.8" r=".51"/>
<circle cx="254.6" cy="109.8" r=".51"/>
<circle cx="249.5" cy="66.7" r=".51"/>
<circle cx="249.5" cy="69.2" r=".51"/>
<circle cx="226.7" cy="46.3" r=".51"/>
<circle cx="214" cy="46.3" r=".51"/>
<circle cx="241.9" cy="46.3" r=".51"/>
<circle cx="252.1" cy="46.3" r=".51"/>
<circle cx="262.2" cy="46.3" r=".51"/>
<circle cx="241.9" cy="33.6" r=".51"/>
<circle cx="252.1" cy="33.6" r=".51"/>
<circle cx="236.8" cy="33.6" r=".51"/>
<circle cx="262.2" cy="33.6" r=".51"/>
<circle cx="74.3" cy="137.8" r=".51"/>
<circle cx="74.3" cy="135.2" r=".51"/>
<circle cx="74.3" cy="132.7" r=".51"/>
<circle cx="89.5" cy="145.4" r=".51"/>
<circle cx="92.1" cy="145.4" r=".51"/>
<circle cx="54" cy="165.7" r=".51"/>
<circle cx="48.9" cy="165.7" r=".51"/>
<circle cx="59.1" cy="165.7" r=".51"/>
<circle cx="38.8" cy="165.7" r=".51"/>
<circle cx="181" cy="109.8" r=".51"/>
<circle cx="181" cy="112.4" r=".51"/>
<circle cx="181" cy="114.9" r=".51"/>
<circle cx="244.5" cy="97.1" r=".51"/>
<circle cx="254.6" cy="97.1" r=".51"/>
<circle cx="173.4" cy="31.1" r=".51"/>
<circle cx="163.2" cy="31.1" r=".51"/>
<circle cx="193.7" cy="56.5" r=".51"/>
<circle cx="214" cy="33.6" r=".51"/>
<circle cx="216.5" cy="33.6" r=".51"/>
<circle cx="203.8" cy="33.6" r=".51"/>
<circle cx="249.5" cy="56.5" r=".51"/>
<circle cx="165.7" cy="102.2" r=".51"/>
<circle cx="107.3" cy="97.1" r=".51"/>
<circle cx="122.6" cy="97.1" r=".51"/>
<circle cx="130.2" cy="97.1" r=".51"/>
<circle cx="145.4" cy="97.1" r=".51"/>
<circle cx="252.1" cy="142.8" r=".51"/>
<circle cx="252.1" cy="130.1" r=".51"/>
<circle cx="267.3" cy="142.8" r=".51"/>
<circle cx="267.3" cy="130.1" r=".51"/>
</g>
<g font-size="3.7" fill="#c90d0c">
<text x="42.3" y="17.8">1</text>
<text x="84.4" y="17.8">2</text>
<text x="126.5" y="17.8">3</text>
<text x="168.6" y="17.8">4</text>
<text x="210.7" y="17.8">5</text>
<text x="252.9" y="17.8">6</text>
<text x="19.1" y="41.1">A</text>
<text x="275.6" y="41.1">A</text>
<text x="19.1" y="84">B</text>
<text x="275.6" y="84">B</text>
<text x="19" y="126.8">C</text>
<text x="275.5" y="126.8">C</text>
<text x="19" y="169.7">D</text>
<text x="275.5" y="169.7">D</text>
<text x="42.3" y="193">1</text>
<text x="84.4" y="193">2</text>
<text x="126.5" y="193">3</text>
<text x="168.6" y="193">4</text>
<text x="210.7" y="193">5</text>
<text x="252.9" y="193">6</text>
</g>
<g font-size="3.6" fill="#c90d0c">
<text x="235.6" y="178.4">vr42-revB-mlb</text>
<text x="235.3" y="188.7">Sheet:</text>
<text x="248.9" y="188.5">1/2</text>
</g>
<g font-size="3.2" fill="#c90d0c">
<text x="235.6" y="183.5">15/9/24</text>
<text x="247.2" y="183.5">1:25 AM</text>
</g>
<g font-size="2.9" fill="#808080">
<text x="74.3" y="27.3">STM32F405RGT6</text>
<text x="74.3" y="24.7">STM32F405B</text>
<text x="165.7" y="57.8">TS3USB221A-Q1</text>
<text x="170.8" y="55.2">USBSEL</text>
<text x="191.1" y="88.5">USB3300-EZK</text>
<text x="191.1" y="85.9">U33</text>
<text x="46.3" y="128.9">STM32F405RGT6</text>
<text x="46.4" y="126.3">STM32F405A</text>
</g>
<g font-size="2.5" fill="#808080">
<text x="135.6" y="25.5">3V3</text>
<text x="171.1" y="25.5">3V3</text>
<text x="202.3" y="28">5V</text>
<text x="215.6" y="24.4">B5819W SL</text>
<text x="225.8" y="29.7">D1</text>
<text x="260" y="28">3V3</text>
<text x="174.9" y="35.8">C29</text>
<text x="174.9" y="40.9">100nF</text>
<text x="205.3" y="38.3">C1</text>
<text x="215.5" y="38.3">C2</text>
<text x="243.4" y="38.3">C3</text>
<text x="253.6" y="38.3">C4</text>
<text x="263.8" y="38.3">C5</text>
<text x="135.1" y="47.5">GND</text>
<text x="205.3" y="43.4">22uF</text>
<text x="215.5" y="43.4">100nF</text>
<text x="243.4" y="43.4">100nF</text>
<text x="253.6" y="43.4">22uF</text>
<text x="263.8" y="43.4">4.7uF</text>
<text x="40" y="52.4">R1</text>
<text x="170.7" y="50">GND</text>
<text x="191.4" y="50.9">3V3</text>
<text x="248" y="50.9">5V</text>
<text x="40" y="57.2">22R</text>
<text x="198.4" y="55" transform="rotate(-90 198.4 55)">C30</text>
<text x="203.4" y="55" transform="rotate(-90 203.4 55)">0.1uF</text>
<text x="259.6" y="55.1">GND</text>
<text x="40" y="64.9">22R</text>
<text x="40" y="60.1">R2</text>
<text x="206.3" y="60.2">GND</text>
<text x="263.8" y="61.2">C18</text>
<text x="263.8" y="66.3">1uF</text>
<text x="246.9" y="77.9">GND</text>
<text x="158" y="80.5">GND</text>
<text x="188.5" y="80.5">GND</text>
<text x="111.4" y="90.8">12MHz</text>
<text x="112.4" y="93.3">X1</text>
<text x="131.7" y="90.8">32.768MHz</text>
<text x="135.3" y="93.3">X2</text>
<text x="247.3" y="91.5">3V3</text>
<text x="164.2" y="96.6">5V</text>
<text x="172.1" y="100.7">R4</text>
<text x="235.8" y="101.8">C25</text>
<text x="246" y="101.8">C26</text>
<text x="256.1" y="101.8">C27</text>
<text x="266.3" y="101.8">C28</text>
<text x="34.7" y="106" transform="rotate(-90 34.7 106)">R3</text>
<text x="39.5" y="106" transform="rotate(-90 39.5 106)">10K</text>
<text x="108.8" y="104.4">C10</text>
<text x="124.1" y="104.4">C11</text>
<text x="131.7" y="104.4">C12</text>
<text x="146.9" y="104.4">C13</text>
<text x="167.3" y="106.9">C19</text>
<text x="172.1" y="105.5">820R</text>
<text x="235.8" y="106.9">100nF</text>
<text x="246" y="106.9">100nF</text>
<text x="256.1" y="106.9">100nF</text>
<text x="266.3" y="106.9">100nF</text>
<text x="108.8" y="109.4">22pF</text>
<text x="124.1" y="109.4">22pF</text>
<text x="131.7" y="109.4">22pF</text>
<text x="146.9" y="109.4">22pF</text>
<text x="167.3" y="112">1uF</text>
<text x="173.7" y="109.3">3V3</text>
<text x="33.6" y="116">GND</text>
<text x="246.9" y="118.6">GND</text>
<text x="109.8" y="121.1">GND</text>
<text x="135.1" y="121.1">GND</text>
<text x="163.1" y="121.1">GND</text>
<text x="23.8" y="127.1">3V3</text>
<text x="72.1" y="127.1">3V3</text>
<text x="260" y="128.6">1M</text>
<text x="256.1" y="136.5">24MHz</text>
<text x="260.3" y="133.4">R6</text>
<text x="89.9" y="139.8">3V3</text>
<text x="257.2" y="139">X3</text>
<text x="228.2" y="145">C20</text>
<text x="268.8" y="147.5">C24</text>
<text x="91.1" y="155.1">10uF</text>
<text x="91.1" y="150.1">C6</text>
<text x="98.7" y="155.1">0.1uF</text>
<text x="98.7" y="150.1">C7</text>
<text x="175.8" y="151.6">GND</text>
<text x="220.1" y="154.3" transform="rotate(-90 220.1 154.3)">R5</text>
<text x="224.9" y="154.3" transform="rotate(-90 224.9 154.3)">12K</text>
<text x="228.2" y="150.1">4.7uF</text>
<text x="237.3" y="155.1">4.7uF</text>
<text x="237.3" y="150.1">C21</text>
<text x="246" y="155.1">4.7uF</text>
<text x="253.6" y="152.6">9pF</text>
<text x="253.6" y="155.1">C23</text>
<text x="268.8" y="152.6">9pF</text>
<text x="25.9" y="159.2">GND</text>
<text x="51.8" y="160.1">3V3</text>
<text x="75.8" y="157.7">C9</text>
<text x="83.4" y="157.7">C8</text>
<text x="148.3" y="160.1">3V3</text>
<text x="246" y="157.7">C22</text>
<text x="75.8" y="162.8">10uF</text>
<text x="83.4" y="162.8">10uF</text>
<text x="221.5" y="166.8">GND</text>
<text x="234.2" y="166.8">GND</text>
<text x="259.6" y="164.3">GND</text>
<text x="30.1" y="170.4">C34</text>
<text x="40.3" y="170.4">C14</text>
<text x="50.4" y="170.4">C15</text>
<text x="60.6" y="170.4">C16</text>
<text x="70.8" y="170.4">C17</text>
<text x="30.1" y="175.5">4,7uF</text>
<text x="40.3" y="175.5">100nF</text>
<text x="50.4" y="175.5">100nF</text>
<text x="60.6" y="175.5">100nF</text>
<text x="70.8" y="175.5">100nF</text>
<text x="84.4" y="174.4">GND</text>
<text x="140.2" y="179.5">GND</text>
<text x="168.2" y="179.5">GND</text>
<text x="51.3" y="187.1">GND</text>
</g>
<g font-size="2.5" fill="#0dab76">
<text x="239.4" y="28.4">5V to 3V3</text>
<text x="239.4" y="31.1">Power Circuit</text>
</g>
<g font-size="2.5" fill="#c90d0c">
<text x="183.5" y="178.4">Tecsmith</text>
<text x="195.4" y="174.2">F</text>
<text x="200.5" y="174.2">F</text>
<text x="205.6" y="174.2">F</text>
<text x="183.5" y="180.9">Open Hardware</text>
</g>
<g font-size="2.1" fill="#808080">
<text x="59.4" y="30.7">14</text>
<text x="59.4" y="33.3">15</text>
<text x="59.4" y="35.8">16</text>
<text x="66.5" y="31.9">PA0/WKUP</text>
<text x="66.5" y="34.4">PA1</text>
<text x="88.1" y="31.9">PC0</text>
<text x="88.1" y="34.4">PC1</text>
<text x="97" y="30.7">8</text>
<text x="97" y="33.3">9</text>
<text x="97" y="35.8">10</text>
<text x="141.3" y="30.7">1</text>
<text x="141.3" y="35.8">3</text>
<text x="141.3" y="33.3">2</text>
<text x="145.2" y="31.9">CS</text>
<text x="145.2" y="34.4">DO</text>
<text x="151.3" y="31.9">VCC</text>
<text x="151.5" y="34.4">HLD</text>
<text x="158.5" y="30.7">8</text>
<text x="158.5" y="33.3">7</text>
<text x="158.5" y="35.8">6</text>
<text x="59.4" y="38.4">17</text>
<text x="59.4" y="40.9">20</text>
<text x="66.5" y="36.9">PA2</text>
<text x="66.5" y="39.5">PA3</text>
<text x="88.1" y="36.9">PC2</text>
<text x="88.1" y="39.5">PC3</text>
<text x="97" y="38.4">11</text>
<text x="97" y="40.9">24</text>
<text x="141.3" y="38.4">4</text>
<text x="145.2" y="36.9">WP</text>
<text x="145.2" y="39.5">GND</text>
<text x="151.6" y="36.9">CLK</text>
<text x="152" y="39.5">DIO</text>
<text x="158.5" y="38.4">5</text>
<text x="59.4" y="43.4">21</text>
<text x="59.4" y="46">22</text>
<text x="66.5" y="42">PA4</text>
<text x="66.5" y="44.6">PA5</text>
<text x="66.5" y="47.1">PA6</text>
<text x="88.1" y="42">PC4</text>
<text x="88.1" y="44.6">PC5</text>
<text x="88.1" y="47.1">PC6</text>
<text x="97" y="43.4">25</text>
<text x="97" y="46">37</text>
<text x="59.4" y="48.5">23</text>
<text x="59.4" y="51.1">41</text>
<text x="59.4" y="53.6">42</text>
<text x="66.5" y="49.6">PA7</text>
<text x="66.5" y="52.2">PA8</text>
<text x="88.1" y="49.6">PC7</text>
<text x="88.1" y="52.2">PC8</text>
<text x="97" y="48.5">38</text>
<text x="97" y="51.1">39</text>
<text x="97" y="53.6">40</text>
<text x="59.4" y="56.1">43</text>
<text x="59.4" y="58.7">44</text>
<text x="66.5" y="54.7">PA9</text>
<text x="66.5" y="57.2">PA10</text>
<text x="66.5" y="59.8">PA11</text>
<text x="86.9" y="57.2">PC10</text>
<text x="87.1" y="59.8">PC11</text>
<text x="88.1" y="54.7">PC9</text>
<text x="97" y="56.1">51</text>
<text x="97" y="58.7">52</text>
<text x="244.3" y="56.1">1</text>
<text x="244.3" y="58.7">2</text>
<text x="59.4" y="61.2">45</text>
<text x="59.4" y="63.7">46</text>
<text x="66.5" y="62.3">PA12</text>
<text x="66.5" y="64.9">PA13</text>
<text x="86.9" y="62.3">PC12</text>
<text x="86.9" y="64.9">PC13</text>
<text x="97" y="61.2">53</text>
<text x="97" y="63.7">2</text>
<text x="164.7" y="61.2">1</text>
<text x="164.7" y="63.7">2</text>
<text x="170.6" y="62.3">1D+</text>
<text x="170.6" y="64.9">1D-</text>
<text x="176.7" y="62.3">VCC</text>
<text x="179.8" y="64.9">S</text>
<text x="185.8" y="63.7">9</text>
<text x="185.8" y="61.2">10</text>
<text x="244.3" y="61.2">3</text>
<text x="244.3" y="63.7">4</text>
<text x="59.4" y="66.3">49</text>
<text x="59.4" y="68.8">50</text>
<text x="66.5" y="67.4">PA14</text>
<text x="66.5" y="69.9">PA15</text>
<text x="73.6" y="69.9">PC15/OSC32_OUT</text>
<text x="76" y="67.4">PC14/OSC32_IN</text>
<text x="97" y="66.3">3</text>
<text x="97" y="68.8">4</text>
<text x="164.7" y="66.3">3</text>
<text x="164.7" y="68.8">4</text>
<text x="164.7" y="71.4">5</text>
<text x="170.6" y="67.4">2D+</text>
<text x="170.6" y="69.9">2D-</text>
<text x="178.4" y="67.4">D+</text>
<text x="178.9" y="69.9">D-</text>
<text x="185.8" y="71.4">6</text>
<text x="185.8" y="68.8">7</text>
<text x="185.8" y="66.3">8</text>
<text x="242.3" y="66.3">N</text>
<text x="243.8" y="66.3">C1*2</text>
<text x="59.4" y="73.9">26</text>
<text x="59.4" y="76.4">27</text>
<text x="66.5" y="75">PB0</text>
<text x="66.5" y="77.6">PB1</text>
<text x="88.1" y="75">PD2</text>
<text x="97" y="73.9">54</text>
<text x="170.6" y="72.5">GND</text>
<text x="178.1" y="72.5">OE</text>
<text x="59.4" y="79">55</text>
<text x="59.4" y="81.5">56</text>
<text x="66.5" y="80.1">PB3</text>
<text x="66.5" y="82.6">PB4</text>
<text x="77.2" y="82.6">PH1/OSC_OUT</text>
<text x="79.6" y="80.1">PH0/OSC_IN</text>
<text x="97" y="79">5</text>
<text x="97" y="81.5">6</text>
<text x="59.4" y="84.1">57</text>
<text x="59.4" y="86.6">58</text>
<text x="59.4" y="89.1">59</text>
<text x="66.5" y="85.2">PB5</text>
<text x="66.5" y="87.7">PB6</text>
<text x="86.5" y="87.7">NRST</text>
<text x="97" y="86.6">7</text>
<text x="97" y="89.1">60</text>
<text x="59.4" y="91.7">61</text>
<text x="59.4" y="94.2">28</text>
<text x="66.5" y="90.3">PB7</text>
<text x="66.5" y="92.8">PB8</text>
<text x="66.5" y="95.3">PB2/BOOT1</text>
<text x="85" y="90.3">BOOT0</text>
<text x="205.1" y="92.8">DATA7</text>
<text x="205.1" y="95.3">DATA6</text>
<text x="216.3" y="91.7">17</text>
<text x="216.3" y="94.2">18</text>
<text x="59.4" y="96.8">62</text>
<text x="59.4" y="99.3">29</text>
<text x="59.4" y="101.8">30</text>
<text x="66.5" y="97.9">PB9</text>
<text x="66.5" y="100.4">PB10</text>
<text x="110.9" y="100.6">2</text>
<text x="115.9" y="100.6">4</text>
<text x="133.7" y="100.6">2</text>
<text x="138.8" y="100.6">4</text>
<text x="185.1" y="101.8">4</text>
<text x="205.1" y="97.9">DATA5</text>
<text x="205.1" y="100.4">DATA4</text>
<text x="216.3" y="96.8">19</text>
<text x="216.3" y="99.3">20</text>
<text x="216.3" y="101.8">21</text>
<text x="59.4" y="104.4">33</text>
<text x="59.4" y="106.9">34</text>
<text x="66.5" y="103">PB11</text>
<text x="66.5" y="105.5">PB12</text>
<text x="183.9" y="106.9">31</text>
<text x="190.9" y="103">VBUS</text>
<text x="205.1" y="103">DATA3</text>
<text x="205.1" y="105.5">DATA2</text>
<text x="216.3" y="104.4">22</text>
<text x="216.3" y="106.9">23</text>
<text x="59.4" y="109.5">35</text>
<text x="59.4" y="112">36</text>
<text x="66.5" y="108">PB13</text>
<text x="66.5" y="110.6">PB14</text>
<text x="66.5" y="113.1">PB15</text>
<text x="183.9" y="109.5">30</text>
<text x="185.1" y="112">6</text>
<text x="190.9" y="113.1">VDD3.3_2</text>
<text x="190.9" y="110.6">VDD3.3_1</text>
<text x="190.9" y="108">REG_EN</text>
<text x="205.1" y="108">DATA1</text>
<text x="205.1" y="110.6">DATA0</text>
<text x="207.5" y="113.1">STP</text>
<text x="216.3" y="112">13</text>
<text x="216.3" y="109.5">24</text>
<text x="183.9" y="114.5">16</text>
<text x="183.9" y="117.1">25</text>
<text x="190.9" y="115.7">VDD3.3_3</text>
<text x="190.9" y="118.2">VDD3.3_4</text>
<text x="207.4" y="115.7">NXT</text>
<text x="208" y="118.2">DIR</text>
<text x="216.3" y="114.5">11</text>
<text x="216.3" y="117.1">12</text>
<text x="216.3" y="119.6">14</text>
<text x="185.1" y="124.7">7</text>
<text x="185.1" y="122.2">8</text>
<text x="190.9" y="125.8">DP</text>
<text x="190.9" y="123.3">DM</text>
<text x="203" y="120.7">CLKOUT</text>
<text x="204.5" y="123.3">RESET</text>
<text x="216.3" y="122.2">9</text>
<text x="185.1" y="129.8">3</text>
<text x="185.1" y="127.2">5</text>
<text x="190.9" y="130.9">CPEN</text>
<text x="190.9" y="128.4">ID</text>
<text x="208.6" y="128.4">XO</text>
<text x="209.6" y="130.9">XI</text>
<text x="216.3" y="127.2">27</text>
<text x="216.3" y="129.8">28</text>
<text x="31.5" y="132.3">18</text>
<text x="31.5" y="134.9">63</text>
<text x="38.5" y="133.4">VSS_2</text>
<text x="38.5" y="136">VSS</text>
<text x="57.5" y="133.4">VDD_2</text>
<text x="57.5" y="136">VDD_3</text>
<text x="69" y="132.3">19</text>
<text x="69" y="134.9">32</text>
<text x="69" y="137.4">48</text>
<text x="183.9" y="132.3">10</text>
<text x="185.1" y="137.4">1</text>
<text x="190.9" y="133.4">EXTVBUS</text>
<text x="201.8" y="136">VDD1.8_1</text>
<text x="216.3" y="137.4">26</text>
<text x="216.3" y="134.9">15</text>
<text x="57.5" y="138.5">VDD_4</text>
<text x="59.8" y="141">VDD</text>
<text x="69" y="139.9">64</text>
<text x="180.7" y="142.5">33*10</text>
<text x="185.1" y="139.9">2</text>
<text x="190.9" y="141">GND_2</text>
<text x="190.9" y="138.5">GND_1</text>
<text x="190.9" y="143.6">EPAD</text>
<text x="201.8" y="138.5">VDD1.8_2</text>
<text x="202.7" y="141">VDDA1.8</text>
<text x="205.2" y="143.6">RBIAS</text>
<text x="216.3" y="139.9">29</text>
<text x="216.3" y="142.5">32</text>
<text x="31.5" y="145">12</text>
<text x="38.5" y="146.1">VSSA</text>
<text x="58.4" y="146.1">VDDA</text>
<text x="69" y="145">13</text>
<text x="255.6" y="146.3">2</text>
<text x="260.7" y="146.3">4</text>
<text x="32.7" y="150.1">1</text>
<text x="38.5" y="151.2">VBAT</text>
<text x="56.2" y="151.2">VCAP_1</text>
<text x="56.2" y="153.7">VCAP_2</text>
<text x="69" y="150.1">31</text>
<text x="69" y="152.6">47</text>
<text x="150.1" y="173.5" transform="rotate(-90 150.1 173.5)">1</text>
<text x="152.7" y="173.5" transform="rotate(-90 152.7 173.5)">2</text>
<text x="155.2" y="173.5" transform="rotate(-90 155.2 173.5)">3</text>
<text x="157.8" y="173.5" transform="rotate(-90 157.8 173.5)">4</text>
<text x="160.3" y="173.5" transform="rotate(-90 160.3 173.5)">5</text>
<text x="162.8" y="173.5" transform="rotate(-90 162.8 173.5)">6</text>
<text x="165.4" y="173.9" transform="rotate(-90 165.4 173.9)">C1*2</text>
<text x="151.3" y="179.4" transform="rotate(-90 151.3 179.4)">1</text>
<text x="153.8" y="179.4" transform="rotate(-90 153.8 179.4)">2</text>
<text x="156.3" y="179.4" transform="rotate(-90 156.3 179.4)">3</text>
<text x="158.9" y="179.4" transform="rotate(-90 158.9 179.4)">4</text>
<text x="161.4" y="179.4" transform="rotate(-90 161.4 179.4)">5</text>
<text x="164" y="179.4" transform="rotate(-90 164 179.4)">6</text>
<text x="165.4" y="175.5" transform="rotate(-90 165.4 175.5)">N</text>
</g>
<g font-size="1.8" fill="#808080">
<text x="49.4" y="34.3">CS_EE</text>
<text x="103.5" y="31.7">STP</text>
<text x="128.2" y="31.7">CS_EE</text>
<text x="129.4" y="34.3">MISO</text>
<text x="49.8" y="39.3">DATA0</text>
<text x="103.5" y="39.3">NXT</text>
<text x="103.5" y="36.8">DIR</text>
<text x="103.5" y="41.9">CS_MTX</text>
<text x="164.5" y="39.3">MOSI</text>
<text x="164.5" y="36.8">SCK</text>
<text x="51.8" y="44.4">CLK</text>
<text x="28" y="54.6">USB1_N</text>
<text x="103.5" y="57.1">SCK</text>
<text x="103.5" y="59.7">MISO</text>
<text x="111.1" y="54.6">STAT_LED/2.5C</text>
<text x="250.8" y="59.7">USB0_N</text>
<text x="28.1" y="62.2">USB1_P</text>
<text x="103.5" y="62.2">MOSI</text>
<text x="152.5" y="64.7">USB1_N</text>
<text x="152.6" y="62.2">USB1_P</text>
<text x="202.6" y="64.7">USB_SELECT</text>
<text x="250.8" y="62.2">USB0_P</text>
<text x="24.5" y="69.8">SWCLK/2.3A</text>
<text x="24.8" y="67.3">SWDIO/2.3A</text>
<text x="152.5" y="69.8">USB2_N</text>
<text x="152.6" y="67.3">USB2_P</text>
<text x="192.4" y="67.3">USB0_P</text>
<text x="192.4" y="69.8">USB0_N</text>
<text x="49.8" y="77.4">DATA2</text>
<text x="49.8" y="74.9">DATA1</text>
<text x="43.8" y="87.6">RGB_EN/2.5B</text>
<text x="49.8" y="85.1">DATA7</text>
<text x="40.5" y="90.1">ARGB_DATA/2.3C</text>
<text x="222.9" y="92.7">DATA7</text>
<text x="222.9" y="95.2">DATA6</text>
<text x="43.7" y="97.8">USB_SELECT</text>
<text x="49.8" y="100.3">DATA3</text>
<text x="222.9" y="97.8">DATA5</text>
<text x="222.9" y="100.3">DATA4</text>
<text x="49.8" y="107.9">DATA6</text>
<text x="49.8" y="105.4">DATA5</text>
<text x="49.8" y="102.8">DATA4</text>
<text x="222.9" y="102.8">DATA3</text>
<text x="222.9" y="105.4">DATA2</text>
<text x="222.9" y="107.9">DATA1</text>
<text x="222.9" y="110.4">DATA0</text>
<text x="222.9" y="113">STP</text>
<text x="222.9" y="115.5">NXT</text>
<text x="222.9" y="118.1">DIR</text>
<text x="172.8" y="123.1">USB2_N</text>
<text x="172.9" y="125.7">USB2_P</text>
<text x="222.9" y="120.6">CLK</text>
<text x="100.3" y="126.3" transform="rotate(-90 100.3 126.3)">BOOT0/2.2A</text>
<text x="102.9" y="126.2" transform="rotate(-90 102.9 126.2)">RESET/2.2B</text>
<text x="156.2" y="164.4" transform="rotate(-90 156.2 164.4)">MOSI</text>
<text x="158.7" y="164.4" transform="rotate(-90 158.7 164.4)">MISO</text>
<text x="161.3" y="164.4" transform="rotate(-90 161.3 164.4)">SCK</text>
<text x="163.8" y="164.4" transform="rotate(-90 163.8 164.4)">CS_MTX</text>
</g>
<g font-size="1.8" fill="#c90d0c">
<text x="234.3" y="171.4">VR42 MLB</text>
<text x="234.3" y="173.3">FOOTPRINT</text>
</g>
</svg>
